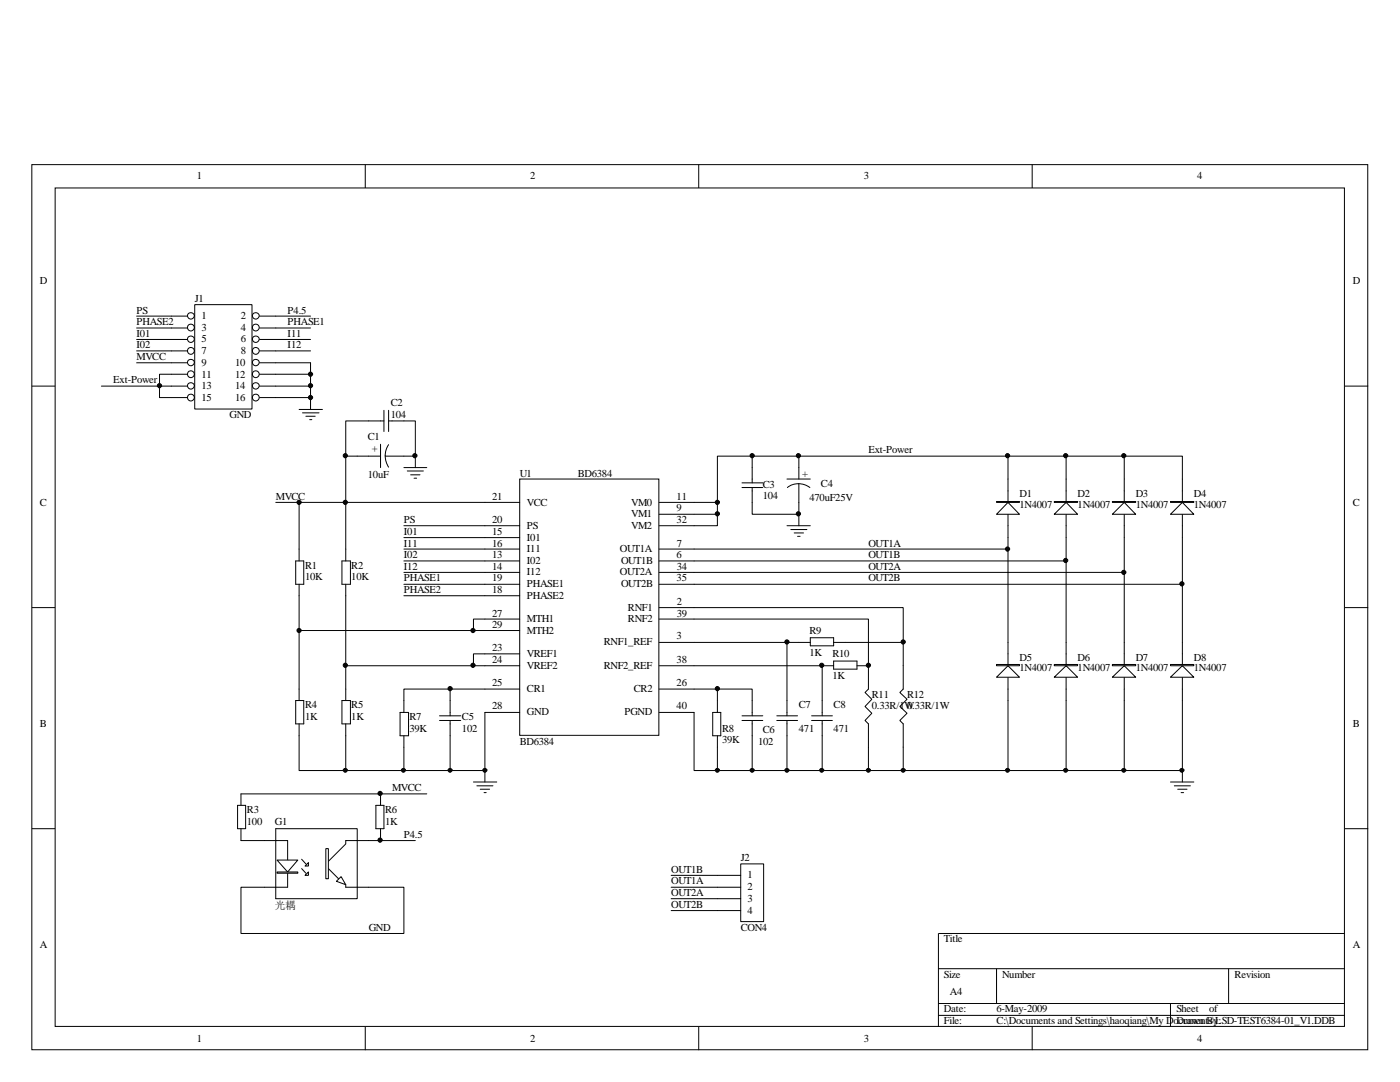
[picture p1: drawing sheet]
<svg xmlns="http://www.w3.org/2000/svg" width="279mm" height="216mm" viewBox="0 0 279 216" stroke-linecap="round" stroke-linejoin="round" font-family="sans-serif">
<g fill="none" stroke="#000" stroke-width=".2">
<path d="M6.3 32.9h266.7v176.6h-266.7zM11 37.5h257.3v167.3h-257.3zM72.9 32.9v4.6M139.4 32.9v4.6M206 32.9v4.6M6.3 77h4.7M268.4 77h4.6M6.3 121.2h4.7M268.4 121.2h4.6M6.3 165.4h4.7M268.4 165.4h4.6M187.3 193.3h81.1"/>
<path d="M198.9 193.3v6.9M245.2 193.3v6.9M268.4 186.3h-81.1v18.6M72.9 204.9v4.6M139.4 204.9v4.6M187.3 200.2h81.1M187.3 202.6h81.1M206 204.9v4.6M233.6 200.2v4.7"/>
</g>
<path d="M103.8 95.7h27.7v51h-27.7z" fill="#fff"/>
<g fill="none" stroke="#000" stroke-width=".2">
<path d="M71.3 91h4.6M73.6 84h3M75.9 88.6v4.7M76.6 81.9v4.2M76.9 91h6M77.6 88.7a4.1 4.1 0 0 0 0 4.5M77.6 84h5.3v7M77.6 81.9v4.2M80.6 93.3h4.6M81.3 94h3.2M82 94.7h1.8M82.6 95.4h.5"/>
<path d="M82.9 91v2.3M103.7 95.6h27.8v51.1h-27.8zM157.1 95.6h4.6M157.1 97.3a3.7 3.7 0 0 1 4.5 0M159.4 91v4.6M159.4 96.5v8.4M80.6 111.9h23.1M80.6 109.6h23.1M80.6 114.2h23.1M80.6 118.9h23.1M80.6 116.6h23.1M80.6 104.9h23.1"/>
<path d="M96.8 100.2h6.9M96.8 107.3h6.9M131.6 111.9h6.9M131.6 109.6h6.9M131.6 102.6h11.6M131.6 100.2h11.6M131.6 114.2h6.9M131.6 116.6h6.9M131.6 104.9h6.9M157.1 104.9h4.6M157.8 105.7h3.2M158.5 106.3h1.9"/>
<path d="M159.2 107h.5M69 132.8h34.7M89.8 137.5v5.3M96.8 123.5h6.9M96.8 125.8h6.9M103.7 137.5h-23.1v4.7M103.7 130.5h-9.2v2.3M131.6 121.2h48.7v11.6M131.6 123.5h41.7v9.3h-2.3M131.6 132.8h32.5v10M131.6 137.5h18.5v5.3M131.6 128.2h30.1"/>
<path d="M143.2 137.5v4.7M157.1 128.2v14.6M161.7 127.3h4.7v1.6h-4.7zM164.1 132.8h2.3M166.4 128.2h13.9M166.4 131.9h4.6v1.6h-4.6zM201.2 128.2v11.6M79.8 142.2h1.7v4.6h-1.7zM80.6 146.8v7M87.7 143.8h4.2M87.7 142.8h4.2M89.8 143.8v10"/>
<path d="M94.5 156h4.6M95.2 156.8h3.2M95.8 157.5h1.9M96.6 158.2h.4M96.8 142.2h6.9M96.8 153.8v2.2M131.6 142.2h6.9M142.2 142.2h1.6v4.6h-1.6zM143.2 146.8v7M148.1 143.8h4.1M148.1 142.8h4.1M150.1 143.8v10"/>
<path d="M155 143.8h4.2M155 142.8h4.2M157.1 143.8v10M162 143.8h4.1M162 142.8h4.1M164.1 143.8v10M173.3 149.1v4.7M180.3 149.1v4.7M233.6 156h4.7M234.4 156.8h3.2M235 157.5h1.9M235.7 158.2h.5"/>
<path d="M236 153.8v2.2"/>
</g>
<g fill="#fff" stroke="#000" stroke-width=".2">
<path d="M198.9 132.6h4.6v.2h-4.6z" fill-rule="evenodd"/>
<path d="M201.2 132.8l2.3 2.3h-4.6z" fill-rule="evenodd"/>
</g>
<path d="M201.2 95.6v11.7" fill="none" stroke="#000" stroke-width=".2"/>
<g fill="#fff" stroke="#000" stroke-width=".2">
<path d="M198.9 100.1h4.6v.1h-4.6z" fill-rule="evenodd"/>
<path d="M201.2 100.2l2.3 2.4h-4.6z" fill-rule="evenodd"/>
</g>
<path d="M212.8 95.6v11.7" fill="none" stroke="#000" stroke-width=".2"/>
<g fill="#fff" stroke="#000" stroke-width=".2">
<path d="M210.4 100.1h4.7v.1h-4.7z" fill-rule="evenodd"/>
<path d="M212.8 100.2l2.3 2.4h-4.7z" fill-rule="evenodd"/>
</g>
<path d="M224.4 95.6v11.7" fill="none" stroke="#000" stroke-width=".2"/>
<g fill="#fff" stroke="#000" stroke-width=".2">
<path d="M222 100.1h4.7v.1h-4.7z" fill-rule="evenodd"/>
<path d="M224.4 100.2l2.3 2.4h-4.7z" fill-rule="evenodd"/>
</g>
<path d="M236 95.6v11.7" fill="none" stroke="#000" stroke-width=".2"/>
<g fill="#fff" stroke="#000" stroke-width=".2">
<path d="M233.6 100.1h4.7v.1h-4.7z" fill-rule="evenodd"/>
<path d="M233.6 102.6l2.4-2.4 2.3 2.4z" fill-rule="evenodd"/>
</g>
<path d="M212.8 128.2v11.6" fill="none" stroke="#000" stroke-width=".2"/>
<g fill="#fff" stroke="#000" stroke-width=".2">
<path d="M210.4 132.6h4.7v.2h-4.7z" fill-rule="evenodd"/>
<path d="M210.4 135.1l2.4-2.3 2.3 2.3z" fill-rule="evenodd"/>
</g>
<path d="M224.4 128.2v11.6" fill="none" stroke="#000" stroke-width=".2"/>
<g fill="#fff" stroke="#000" stroke-width=".2">
<path d="M222 132.6h4.7v.2h-4.7z" fill-rule="evenodd"/>
<path d="M222 135.1l2.4-2.3 2.3 2.3z" fill-rule="evenodd"/>
</g>
<path d="M236 128.2v11.6" fill="none" stroke="#000" stroke-width=".2"/>
<g fill="#fff" stroke="#000" stroke-width=".2">
<path d="M233.6 132.6h4.7v.2h-4.7z" fill-rule="evenodd"/>
<path d="M233.6 135.1l2.4-2.3 2.3 2.3z" fill-rule="evenodd"/>
</g>
<g fill="none" stroke="#000" stroke-width=".2">
<path d="M148.1 97.3h4.1M148.1 96.4h4.1M150.1 97.3v5.3h9.3M150.1 91v5.4M201.2 91v4.6M212.8 91v4.6M224.4 91v4.6M59 111.9h1.6v4.7h-1.6zM59.7 109.6v2.3M59.7 116.6v23.2M68.2 111.9h1.7v4.7h-1.7zM69 109.6v2.3"/>
<path d="M69 116.6v23.2M80.6 107.3h16.2M201.2 107.3v20.9M212.8 107.3v20.9M224.4 107.3v20.9M236 107.3v20.9M59 139.8h1.6v4.6h-1.6zM68.2 139.8h1.7v4.6h-1.7zM212.8 139.8v14M224.4 139.8v14M59.7 144.4v2.4M69 144.4v2.4"/>
</g>
<path d="M147.9 172.5h4.5v11.4h-4.5z" fill="#fff"/>
<g fill="none" stroke="#000" stroke-width=".2">
<path d="M69 91h2.3M173.3 132.8v4.7l-.7 .7 1.4 1.3-1.4 1.5 1.4 1.3-1.4 1.5 .7 .6v4.7M180.3 132.8v4.7l-.7 .7 1.4 1.3-1.4 1.5 1.4 1.3-1.4 1.5 .7 .6v4.7M65.5 173.3l2.1 2M69 167.7v.7l-3.5 3.5M69 176.5v.5M71.3 177h2.3M71.3 167.7h11.6M133.9 174.7h13.9M133.9 177h13.9M133.9 179.3h13.9M147.8 172.4h4.6v11.5h-4.6z"/>
<path d="M133.9 181.7h13.9"/>
</g>
<circle cx="68.9" cy="100.2" r=".42" fill="#000" stroke="#000" stroke-width=".2"/>
<g fill="#fff" stroke="#000" stroke-width=".2">
<path d="M65 169.3h.5v6h-.5z" fill-rule="evenodd"/>
<path d="M68.1 174.9l.9 1.6-1.9-.6z" fill-rule="evenodd"/>
</g>
<path d="M52.7 167.7h2.3M52.7 177h2.3M57.4 167.7v9.3M60.2 171.4l.8 1M60.2 173.3l.8 .9" fill="none" stroke="#000" stroke-width=".2"/>
<g fill="#fff" stroke="#000" stroke-width=".2">
<path d="M55.3 171.6h4.1l-2 2.4z" fill-rule="evenodd"/>
<path d="M55.3 174h4.1v.2h-4.1z" fill-rule="evenodd"/>
<path d="M61.6 172.1v.7h-.7z" fill-rule="evenodd"/>
<path d="M61.6 174v.7h-.7z" fill-rule="evenodd"/>
</g>
<g fill="none" stroke="#000" stroke-width=".2">
<path d="M20.2 77h14M27.3 63.1h6.9M27.3 65.4h6.9M27.3 67.7h6.9M27.3 70h6.9M27.3 72.4h6.9M34.2 74.7h-2.4v2.3M55 74.7h7M55 63.1h7M55 65.4h7M55 67.7h7M55 70h7"/>
<path d="M55 72.4h7v9.3M55 77h7M59.7 81.7h4.6M60.4 82.4h3.3M61 83.1h1.9M61.8 83.7h.4M73.6 84h-4.6v25.6M236 95.6v-4.6h-92.8v13.9h-4.7M55 100.2h41.8M59.7 100.2v9.4M138.5 109.6h62.7M138.5 111.9h74.3"/>
<path d="M138.5 114.2h85.9M138.5 116.6h97.5M59.7 125.8h37.1M96.8 123.5h-2.3v2.3M201.2 139.8v14M236 139.8v14h-97.5v-11.6M69 146.8v7M75.9 158.4v2.3M85.2 158.4h-37.1v2.3M96.8 142.2v11.6h-37.1v-7M47.4 160.7h1.6v4.7h-1.6zM48.1 165.4v2.3h4.6"/>
<path d="M52.7 177h-4.6v9.3h32.5v-9.3h-7M55 165.4h16.3v13.9h-16.3zM55 167.7h2.4M55 177h2.4M69 167.7h2.3M69 177h2.3M75 160.7h1.6v4.7h-1.6zM75.9 165.4v2.3"/>
</g>
<g fill="#000" stroke="#000" stroke-width=".2">
<circle cx="68.9" cy="90.9" r=".42"/>
<circle cx="82.8" cy="90.9" r=".42"/>
<circle cx="150.1" cy="90.9" r=".42"/>
<circle cx="201.1" cy="90.9" r=".42"/>
<circle cx="212.7" cy="90.9" r=".42"/>
<circle cx="224.3" cy="90.9" r=".42"/>
<circle cx="59.7" cy="100.2" r=".42"/>
<circle cx="143.2" cy="100.2" r=".42"/>
<circle cx="143.2" cy="102.5" r=".42"/>
<circle cx="201.1" cy="109.5" r=".42"/>
<circle cx="212.7" cy="111.8" r=".42"/>
<circle cx="224.3" cy="114.2" r=".42"/>
<circle cx="235.9" cy="116.5" r=".42"/>
<circle cx="59.7" cy="125.8" r=".42"/>
<circle cx="68.9" cy="132.7" r=".42"/>
<circle cx="89.8" cy="137.4" r=".42"/>
<circle cx="94.4" cy="132.7" r=".42"/>
<circle cx="94.4" cy="125.8" r=".42"/>
<circle cx="143.2" cy="137.4" r=".42"/>
<circle cx="157.1" cy="128.1" r=".42"/>
<circle cx="164" cy="132.7" r=".42"/>
<circle cx="173.3" cy="132.7" r=".42"/>
<circle cx="180.3" cy="128.1" r=".42"/>
<circle cx="68.9" cy="153.7" r=".4"/>
<circle cx="75.9" cy="158.3" r=".42"/>
<circle cx="80.5" cy="153.7" r=".4"/>
<circle cx="89.9" cy="153.7" r=".4"/>
<circle cx="96.8" cy="153.7" r=".4"/>
<circle cx="143.2" cy="153.7" r=".4"/>
<circle cx="150.1" cy="153.7" r=".4"/>
<circle cx="157.1" cy="153.7" r=".4"/>
<circle cx="164" cy="153.7" r=".4"/>
<circle cx="173.3" cy="153.7" r=".4"/>
<circle cx="180.3" cy="153.7" r=".4"/>
<circle cx="201.1" cy="153.7" r=".4"/>
<circle cx="212.7" cy="153.7" r=".4"/>
<circle cx="224.3" cy="153.7" r=".4"/>
<circle cx="235.9" cy="153.7" r=".4"/>
<circle cx="75.9" cy="167.6" r=".42"/>
</g>
<path d="M38.9 60.9h11.4v20.7h-11.4z" fill="#fff"/>
<g fill="none" stroke="#000" stroke-width=".2">
<path d="M31.8 77v2.3h5.6M34.2 63.1h3.2M34.2 65.4h3.2M34.2 67.7h3.2M34.2 70h3.2M34.2 72.4h3.2M34.2 74.7h3.2M34.2 77h3.2M38.9 60.8h11.4v20.8h-11.4zM51.8 63.1h3.2M51.8 65.4h3.2M51.8 67.7h3.2"/>
<path d="M51.8 70h3.2M51.8 72.4h3.2M51.8 74.7h3.2M51.8 77h3.2M51.8 79.3h10.2"/>
<circle cx="38.1" cy="65.4" r=".68"/>
<circle cx="38.1" cy="79.3" r=".68"/>
<circle cx="38.1" cy="70" r=".68"/>
<circle cx="38.1" cy="74.7" r=".68"/>
<circle cx="38.1" cy="67.7" r=".66"/>
<circle cx="38.1" cy="72.3" r=".66"/>
<circle cx="38.1" cy="63" r=".66"/>
<circle cx="38.1" cy="77" r=".66"/>
<circle cx="51" cy="65.4" r=".68"/>
<circle cx="51" cy="79.3" r=".68"/>
<circle cx="51" cy="70" r=".68"/>
<circle cx="51" cy="74.7" r=".68"/>
<circle cx="51.1" cy="67.7" r=".66"/>
<circle cx="51.1" cy="72.3" r=".66"/>
<circle cx="51.1" cy="63" r=".66"/>
<circle cx="51.1" cy="77" r=".66"/>
</g>
<g fill="#000" stroke="#000" stroke-width=".2">
<circle cx="31.8" cy="77" r=".42"/>
<circle cx="62" cy="74.7" r=".42"/>
<circle cx="62" cy="77" r=".42"/>
<circle cx="62" cy="79.3" r=".42"/>
<circle cx="159.3" cy="90.9" r=".42"/>
<circle cx="159.3" cy="102.5" r=".42"/>
</g>
<g font-size="2.1">
<text x="39.3" y="35.8">1</text>
<text x="105.8" y="35.8">2</text>
<text x="172.4" y="35.8">3</text>
<text x="238.9" y="35.8">4</text>
<text x="8" y="56.7">D</text>
<text x="270" y="56.7">D</text>
<text x="27.3" y="62.6">PS</text>
<text x="27.3" y="64.9">PHASE2</text>
<text x="38.9" y="60.2">J1</text>
<text x="40.2" y="63.7">1</text>
<text x="48.1" y="63.7">2</text>
<text x="57.4" y="64.9">PHASE1</text>
<text x="57.4" y="62.6">P4.5</text>
<text x="27.3" y="67.2">I01</text>
<text x="27.3" y="69.5">I02</text>
<text x="27.3" y="71.8">MVCC</text>
<text x="40.2" y="66">3</text>
<text x="40.2" y="68.3">5</text>
<text x="40.2" y="70.7">7</text>
<text x="48.1" y="66">4</text>
<text x="48.1" y="68.3">6</text>
<text x="48.1" y="70.7">8</text>
<text x="57.4" y="67.2">I11</text>
<text x="57.4" y="69.5">I12</text>
<text x="22.6" y="76.5">Ext-Power</text>
<text x="40.2" y="73">9</text>
<text x="40.2" y="75.4">11</text>
<text x="40.2" y="77.6">13</text>
<text x="46.9" y="73">10</text>
<text x="46.9" y="75.4">12</text>
<text x="46.9" y="77.6">14</text>
<text x="40.2" y="80">15</text>
<text x="45.8" y="83.5">GND</text>
<text x="46.9" y="80">16</text>
<text x="78" y="81.1">C2</text>
<text x="78" y="83.5">104</text>
<text x="73.4" y="87.9">C1</text>
<text x="73.4" y="95.3">10uF</text>
<text x="75.4" y="90.3" transform="rotate(-90 75.4 90.3)">+</text>
<text x="103.7" y="95.1">U1</text>
<text x="115.3" y="95.1">BD6384</text>
<text x="160.1" y="95.1">+</text>
<text x="173.3" y="90.4">Ext-Power</text>
<text x="8" y="100.9">C</text>
<text x="55" y="99.7">MVCC</text>
<text x="98.2" y="99.7">21</text>
<text x="105.2" y="100.9">VCC</text>
<text x="126" y="100.9">VM0</text>
<text x="135" y="99.7">11</text>
<text x="152.2" y="97.4">C3</text>
<text x="152.2" y="99.5">104</text>
<text x="161.5" y="100">470uF25V</text>
<text x="163.8" y="97.2">C4</text>
<text x="203.5" y="99.2">D1</text>
<text x="203.5" y="101.3">1N4007</text>
<text x="215.1" y="99.2">D2</text>
<text x="215.1" y="101.3">1N4007</text>
<text x="226.7" y="99.2">D3</text>
<text x="226.7" y="101.3">1N4007</text>
<text x="238.3" y="99.2">D4</text>
<text x="238.3" y="101.3">1N4007</text>
<text x="270" y="100.9">C</text>
<text x="80.6" y="104.4">PS</text>
<text x="80.6" y="106.7">I01</text>
<text x="98.2" y="106.7">15</text>
<text x="98.2" y="104.4">20</text>
<text x="105.2" y="107.9">I01</text>
<text x="105.2" y="105.6">PS</text>
<text x="126" y="103.2">VM1</text>
<text x="126" y="105.6">VM2</text>
<text x="135" y="102">9</text>
<text x="135" y="104.4">32</text>
<text x="60.9" y="113.5">R1</text>
<text x="70.1" y="113.5">R2</text>
<text x="80.6" y="111.3">I02</text>
<text x="80.6" y="109.1">I11</text>
<text x="80.6" y="113.7">I12</text>
<text x="98.2" y="111.3">13</text>
<text x="98.2" y="113.7">14</text>
<text x="98.2" y="109.1">16</text>
<text x="105.2" y="112.5">I02</text>
<text x="105.2" y="110.2">I11</text>
<text x="123.7" y="110.2">OUT1A</text>
<text x="124" y="112.5">OUT1B</text>
<text x="135" y="111.3">6</text>
<text x="135" y="109.1">7</text>
<text x="135" y="113.7">34</text>
<text x="173.3" y="109.1">OUT1A</text>
<text x="173.3" y="111.3">OUT1B</text>
<text x="173.3" y="113.7">OUT2A</text>
<text x="60.9" y="115.7">10K</text>
<text x="70.1" y="115.7">10K</text>
<text x="80.6" y="116">PHASE1</text>
<text x="80.6" y="118.4">PHASE2</text>
<text x="98.2" y="118.4">18</text>
<text x="98.2" y="116">19</text>
<text x="105.2" y="114.8">I12</text>
<text x="105.2" y="119.5">PHASE2</text>
<text x="105.2" y="117.2">PHASE1</text>
<text x="123.7" y="114.8">OUT2A</text>
<text x="124" y="117.2">OUT2B</text>
<text x="135" y="116">35</text>
<text x="173.3" y="116">OUT2B</text>
<text x="98.2" y="123">27</text>
<text x="98.2" y="125.3">29</text>
<text x="105.2" y="124.1">MTH1</text>
<text x="125.3" y="121.8">RNF1</text>
<text x="125.3" y="124.1">RNF2</text>
<text x="135" y="120.6">2</text>
<text x="135" y="123">39</text>
<text x="98.2" y="130">23</text>
<text x="105.2" y="131.1">VREF1</text>
<text x="105.2" y="126.5">MTH2</text>
<text x="120.5" y="128.8">RNF1_REF</text>
<text x="135" y="127.6">3</text>
<text x="161.5" y="126.5">R9</text>
<text x="161.5" y="130.9">1K</text>
<text x="166.1" y="131.1">R10</text>
<text x="203.5" y="131.8">D5</text>
<text x="215.1" y="131.8">D6</text>
<text x="226.7" y="131.8">D7</text>
<text x="238.3" y="131.8">D8</text>
<text x="98.2" y="132.2">24</text>
<text x="98.2" y="136.9">25</text>
<text x="105.2" y="133.4">VREF2</text>
<text x="120.5" y="133.4">RNF2_REF</text>
<text x="135" y="136.9">26</text>
<text x="135" y="132.2">38</text>
<text x="166.1" y="135.6">1K</text>
<text x="203.5" y="133.9">1N4007</text>
<text x="215.1" y="133.9">1N4007</text>
<text x="226.7" y="133.9">1N4007</text>
<text x="238.3" y="133.9">1N4007</text>
<text x="60.9" y="141.3">R4</text>
<text x="60.9" y="143.7">1K</text>
<text x="70.1" y="141.3">R5</text>
<text x="70.1" y="143.7">1K</text>
<text x="81.7" y="143.7">R7</text>
<text x="92.2" y="143.7">C5</text>
<text x="98.2" y="141.6">28</text>
<text x="105.2" y="138.1">CR1</text>
<text x="105.2" y="142.7">GND</text>
<text x="124.6" y="142.7">PGND</text>
<text x="126.5" y="138.1">CR2</text>
<text x="135" y="141.6">40</text>
<text x="159.4" y="141.3">C7</text>
<text x="166.4" y="141.3">C8</text>
<text x="174" y="139.3">R11</text>
<text x="174" y="141.6">0.33R/1W</text>
<text x="181" y="139.3">R12</text>
<text x="181" y="141.6">0.33R/1W</text>
<text x="8" y="145">B</text>
<text x="81.7" y="146">39K</text>
<text x="92.2" y="146">102</text>
<text x="103.7" y="148.6">BD6384</text>
<text x="144.1" y="146">R8</text>
<text x="144.1" y="148.3">39K</text>
<text x="151.3" y="148.6">102</text>
<text x="152.2" y="146.2">C6</text>
<text x="159.4" y="146">471</text>
<text x="166.4" y="146">471</text>
<text x="270" y="145">B</text>
<text x="78.2" y="157.8">MVCC</text>
<text x="49.3" y="162.3">R3</text>
<text x="49.3" y="164.6">100</text>
<text x="54.9" y="164.6">G1</text>
<text x="76.9" y="162.3">R6</text>
<text x="76.9" y="164.6">1K</text>
<text x="80.6" y="167.1">P4.5</text>
<text x="147.8" y="171.8">J2</text>
<text x="133.9" y="176.4">OUT1A</text>
<text x="133.9" y="174.2">OUT1B</text>
<text x="133.9" y="178.8">OUT2A</text>
<text x="149.2" y="175.3">1</text>
<text x="149.2" y="177.6">2</text>
<text x="149.2" y="179.9">3</text>
<text x="54.9" y="181.4">光耦</text>
<text x="73.6" y="185.8">GND</text>
<text x="133.9" y="181.1">OUT2B</text>
<text x="147.8" y="185.8">CON4</text>
<text x="149.2" y="182.3">4</text>
<text x="8" y="189.2">A</text>
<text x="188.4" y="188">Title</text>
<text x="270" y="189.2">A</text>
<text x="188.4" y="195.1">Size</text>
<text x="200" y="195.1">Number</text>
<text x="246.4" y="195.1">Revision</text>
<text x="188.4" y="202">Date:</text>
<text x="189.6" y="198.5">A4</text>
<text x="198.9" y="202">6-May-2009</text>
<text x="234.8" y="202">Sheet</text>
<text x="241.3" y="202">of</text>
<text x="39.3" y="207.9">1</text>
<text x="105.8" y="207.9">2</text>
<text x="172.4" y="207.9">3</text>
<text x="188.4" y="204.4">File:</text>
<text x="198.9" y="204.4">C:\Documents and Settings\haoqiang\My DoDrawn s\LSD-TEST6384-01_V1.DDB</text>
<text x="235.2" y="204.4">cumentBy:</text>
<text x="238.9" y="207.9">4</text>
</g>
</svg>
